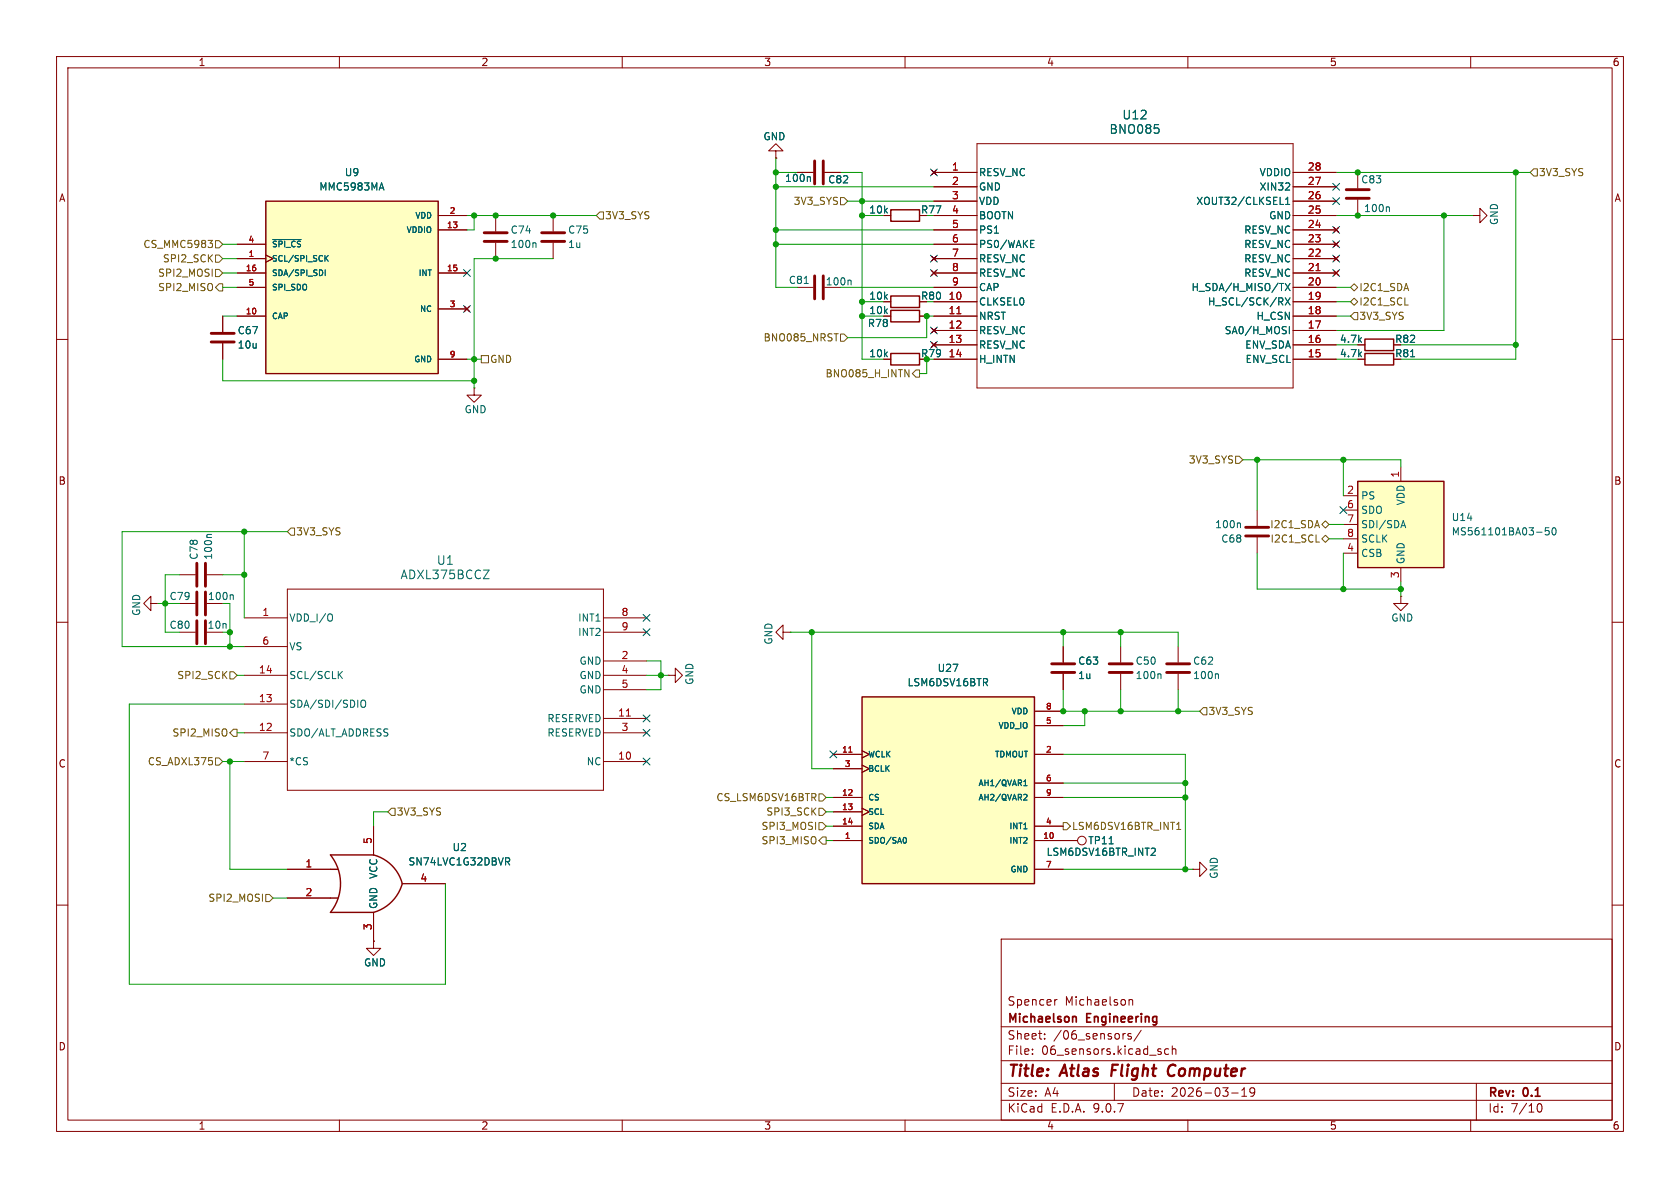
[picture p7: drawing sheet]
<svg xmlns="http://www.w3.org/2000/svg" width="297mm" height="210mm" viewBox="0 0 297 210" stroke-linecap="round" stroke-linejoin="round" font-family="sans-serif">
<g fill="none" stroke="#840000" stroke-width=".18">
<path d="M10 10h277v190h-277zM12 12h273v186h-273zM60 10v2M110 10v2M160 10v2M210 10v2M260 10v2M156.2 38.1h1.3M164.7 30.1l.8 .8M165.1 30.5h7.6M165.1 33h7.6M165.1 35.6h7.6"/>
<path d="M165.1 38.1h7.6M165.5 30.1l-.8 .8M172.7 25.4h55.9v43.2h-55.9zM228.6 30.5h7.6M228.6 33h7.6M228.6 35.6h7.6M228.6 38.1h7.6M240 30.5v2.8M240 35.3v2.8M156.2 53.3h1.3M156.2 55.9h1.3M162.6 55.9h1.2"/>
<path d="M164.7 45.3l.8 .8M164.7 47.9l.8 .7M164.7 58l.8 .8M165.1 53.3h7.6M165.1 40.6h7.6M165.1 43.2h7.6M165.1 45.7h7.6M165.1 48.3h7.6M165.1 50.8h7.6M165.1 55.9h7.6M165.1 58.4h7.6M165.5 45.3l-.8 .8"/>
<path d="M165.5 47.9l-.8 .7M165.5 58l-.8 .8M228.6 53.3h7.6M228.6 40.6h7.6M228.6 43.2h7.6M228.6 45.7h7.6M228.6 48.3h7.6M228.6 50.8h7.6M228.6 55.9h7.6M228.6 58.4h7.6M235.8 40.3l.8 .7M235.8 42.8l.8 .8"/>
<path d="M235.8 45.3l.8 .8M235.8 47.9l.8 .7M236.6 40.3l-.8 .7M236.6 42.8l-.8 .8M236.6 45.3l-.8 .8M236.6 47.9l-.8 .7M10 60h2M156.2 63.5h1.3M164.7 60.6l.8 .7M165.1 61h7.6M165.1 63.5h7.6M165.5 60.6l-.8 .7"/>
<path d="M228.6 61h7.6M228.6 63.5h7.6M240 63.5h1.3M285 60h2M222.2 90.2v2.8M222.2 95v2.8M10 110h2M118.1 119.4h1.3v-1.3l1.2 1.3-1.2 1.3v-1.3M118.1 119.4h.1M138.4 111.8v-1.3l-1.2 1.3 1.2 1.2v-1.2h1.3M139.7 111.8h.1M188 114.3v2.8"/>
<path d="M188 119.1v2.8M208.3 114.3v2.8M208.3 119.1v2.8M247.6 105.4v1.3h1.3l-1.3 1.3-1.2-1.3h1.2M247.6 105.4h.1M285 110h2M10 160h2M66 166.4v1.2h1.3l-1.3 1.3-1.2-1.3h1.2M66 166.4h.1M177 166h108v32h-108zM186.9 176.7l-.3 .1-.1 .2M199.6 176.8l.2-.1 .4 .1v.9"/>
<path d="M199.6 176.7v1M285 160h2M60 198v2M110 198v2M160 198v2M177 194.5h108M177 191.5h108M177 187.5h108M177 181.5h108M182.5 186.3v.1M182.5 185.5v.1M184.7 183.6v.1"/>
<path d="M184.7 182.8v.1M197 191.5v3M198.8 182.7h.2M200 182.8l-.4-.1-.2 .2 .1 .2 .5 .2v.3h-.6M201.7 182.1l-1.2 2M206.6 185.5l-.4-.1-.3 .3v.4l.1 .2h.6M207.2 185.5l.3-.1 .3 .1 .1 .9M207.2 184.9v1.5M210 198v2M217.7 193.2h1.2M219.5 193.8h.9M219.5 192.7l.5-.4v1.5"/>
<path d="M221 192.4v.5l.1 .3h.4l.3-.3M221.7 192.4a.99 .99 0 0 1-.3 1.4h-.3M260 198v2M261 191.5v6.5M271.7 195.7l.2-.5 .2-.1a.81 .81 0 0 1 .6 .6 .81 .81 0 0 1-.3 .8h-.4l-.3-.5"/>
</g>
<path d="M196.7 188.2l-.3 2M207.5 188.2a1.13 1.13 0 0 0-1 .7 1.13 1.13 0 0 0 .2 1.2l.3 .1 .5-.1" fill="none" stroke="#840000" stroke-width=".4"/>
<path d="M189.8 179.7l.4 .1 .1 .1v.8" fill="none" stroke="#840000" stroke-width=".3"/>
<path d="M238 33.5h4.1M238 35.1h4.1M220.2 94.7h4.1M220.2 93.2h4.1M185.9 117.3h4.1M185.9 118.9h4.1M206.2 117.3h4.1M206.2 118.9h4.1" fill="none" stroke="#840000" stroke-width=".51"/>
<path d="M157.5 37.1h5.1v2h-5.1zM157.5 52.3h5.1v2.1h-5.1zM157.5 54.9h5.1v2h-5.1zM157.5 62.5h5.1v2h-5.1zM241.3 62.5h5.1v2h-5.1z" fill="none" stroke="#840000" stroke-width=".25"/>
<g fill="none" stroke="#006464" stroke-width=".18">
<path d="M204.8 22.8v.6M226.3 36.1h.6M227.3 36.1h.7M227.3 35.2l.3-.3v1.2M245.5 36.6l.1 .1v.7M182.2 43.1h.4M182.2 43.8h.6M182.2 42.5h.6M227.2 50.1l.9 1.3M227.2 52.6l.9 1.3M227.9 57.7v1.3M228.1 50.1l-.9 1.3"/>
<path d="M228.1 52.6l-.9 1.3M249.4 63.1h.7M219.1 92.4l.2 .2v.7M215.2 119.1l.2 .2v.7"/>
</g>
<path d="M169.2 55.5h.7M232.7 47.8h.7" fill="none" stroke="#a90000" stroke-width=".18"/>
<path d="M240 85.1h15.3v15.2h-15.3z" fill="#ffffc2"/>
<path d="M240 85.1h15.3v15.2h-15.3z" fill="none" stroke="#840000" stroke-width=".25"/>
<g fill="none" stroke="#840000" stroke-width=".18">
<path d="M137.2 26.7h1.2l-1.2-1.3-1.3 1.3h1.3v1.2M137.2 27.9h.1M260.3 38.1h1.3v-1.3l1.3 1.3-1.3 1.3v-1.3M260.3 38.1h.1M237.5 87.6h2.5M237.5 90.2h2.5M237.5 92.7h2.5M237.5 95.3h2.5M237.5 97.8h2.5M247.6 82.6v2.5M198.1 114.3v2.8M198.1 119.1v2.8"/>
<path d="M247.6 100.3v2.6M210.8 153.7h1.3v-1.3l1.3 1.3-1.3 1.2v-1.2M210.8 153.7h.1"/>
</g>
<path d="M247.8 92.9h.6M248.1 92l.4 1.3M271.6 94.1h1M273.8 93.3h-.6v.6l.1-.1h.5l.1 .2-.1 .4-.2 .2-.4-.2M274.5 93.4l.2-.1a.68 .68 0 0 1 .4 .6 .68 .68 0 0 1-.4 .7l-.2-.2-.1-.3zM205.1 119.1l.1 .2v.7" fill="none" stroke="#006464" stroke-width=".18"/>
<path d="M196.1 117.3h4.1M196.1 118.9h4.1" fill="none" stroke="#840000" stroke-width=".51"/>
<path d="M152.4 123.2h30.5v33h-30.5z" fill="#ffffc2"/>
<path d="M241.3 59.9h5.1v2.1h-5.1zM152.4 123.2h30.5v33h-30.5z" fill="none" stroke="#840000" stroke-width=".25"/>
<g fill="none" stroke="#840000" stroke-width=".18">
<path d="M240 61h1.3M147.3 133.4h5.1M147.3 135.9h5.1M152.4 132.7l1.3 .7-1.3 .6M152.4 135.3l1.3 .6-1.3 .6M182.9 133.4h5.1M182.9 125.7h5.1M182.9 128.3h5.1M182.9 138.4h5.1M147.3 141h5.1M147.3 143.5h5.1M147.3 146.1h5.1"/>
<path d="M147.3 148.6h5.1M152.4 142.9l1.3 .6-1.3 .6M182.9 141h5.1M182.9 146.1h5.1M182.9 148.6h7.6M182.9 153.7h5.1"/>
<circle cx="191.3" cy="148.6" r=".76"/>
</g>
<path d="M150.1 133h.5" fill="none" stroke="#a90000" stroke-width=".18"/>
<path d="M181 138.9h.6M181 138.2l.3-.3v1M159.9 148a.54 .54 0 0 1 .4 .5 .54 .54 0 0 1-.4 .6M181.1 140.4l.4 .1 .1 .2-.7 .7h.7M196.1 149.2h.7M204 149.9l.3 .3-.1 .3-.7 .7h.8" fill="none" stroke="#006464" stroke-width=".18"/>
<g fill="#ffffc2">
<path d="M58.4 153.7h1.3z"/>
<path d="M58.4 158.8h1.3z"/>
</g>
<path d="M58.4 151.1h7.6M58.4 161.3h7.6" fill="none" stroke="#ffffc2" stroke-width=".18"/>
<path d="M58.4 151.1h7.6a7.1 7.1 0 0 1 5.1 5.1 7.4 7.4 0 0 1-5.1 5.1h-7.6a8.1 8.1 0 0 0 0-10.2zM58.4 153.7h1.3M58.4 158.8h1.3" fill="none" stroke="#840000" stroke-width=".25"/>
<g fill="none" stroke="#840000" stroke-width=".18">
<path d="M97.8 38.1v2.8M97.8 42.9v2.8M83.8 68.6v1.3h1.3l-1.3 1.2-1.3-1.2h1.3M83.8 68.6h.1M43.2 109.2h7.6M43.2 114.3h7.6M43.2 119.4h7.6M50.8 104.1h55.9v35.6h-55.9zM106.7 109.2h7.6M106.7 119.4h7.6M106.7 111.8h7.6M106.7 116.8h7.6"/>
<path d="M43.2 124.5h7.6M43.2 129.5h7.6M43.2 134.6h7.6M106.7 129.5h7.6M106.7 134.6h7.6M106.7 121.9h7.6M106.7 127h7.6M50.8 153.7h7.6M50.8 158.8h7.6M66 146.1v5M71.1 156.2h7.6M66 161.3v5.1"/>
</g>
<path d="M58.6 108.6a.9 .9 0 0 1 0 1.1M60 119.2l.5 .8M60.5 118.7l-.7 .7M85.5 100.8h1l-1 1.5h1M63.9 124l.2-.2a.43 .43 0 0 1 .5 .4v.4a.42 .42 0 0 1-.4 .5 .42 .42 0 0 1-.4-.5zM89.4 151.6h.5l.2 .3-.1 .3-.6 .1M89.7 152.3l.4 .6" fill="none" stroke="#006464" stroke-width=".18"/>
<path d="M110.7 126.6h.8" fill="none" stroke="#a90000" stroke-width=".18"/>
<path d="M95.8 41.1h4M95.8 42.7h4" fill="none" stroke="#840000" stroke-width=".51"/>
<path d="M47 35.6h30.5v30.4h-30.5z" fill="#ffffc2"/>
<path d="M47 35.6h30.5v30.4h-30.5z" fill="none" stroke="#840000" stroke-width=".25"/>
<g fill="none" stroke="#840000" stroke-width=".18">
<path d="M77.5 38.1h5M87.6 38.1v2.8M137.2 27.9h.1M141 30.5h2.8M145.8 30.5h2.8M156.2 38.1h1.3M164.7 30.1l.8 .8M165.1 38.1h7.6M165.1 30.5h7.6M165.1 33h7.6M165.1 35.6h7.6M165.5 30.1l-.8 .8"/>
<path d="M228.6 38.1h7.6M228.6 30.5h7.6M228.6 33h7.6M228.6 35.6h7.6M39.4 55.9v2.8M41.9 43.2h5.1M41.9 45.7h5.1M41.9 48.3h5.1M41.9 50.8h5.1M41.9 55.9h5.1M47 45.1l1.3 .6-1.3 .7M77.5 48.3h5"/>
<path d="M77.5 40.6h5M77.5 54.6h5M82.2 54.2l.7 .8M82.9 54.2l-.7 .8M87.6 42.9v2.8M141 50.8h2.8M156.2 55.9h1.3M156.2 53.3h1.3M162.6 55.9h1.2M164.7 45.3l.8 .8M164.7 47.9l.8 .7M164.7 58l.8 .8"/>
<path d="M165.1 43.2h7.6M165.1 45.7h7.6M165.1 48.3h7.6M165.1 50.8h7.6M165.1 55.9h7.6M165.1 40.6h7.6M165.1 53.3h7.6M165.1 58.4h7.6M165.5 45.3l-.8 .8M165.5 47.9l-.8 .7M165.5 58l-.8 .8M228.6 43.2h7.6"/>
<path d="M228.6 45.7h7.6M228.6 48.3h7.6M228.6 50.8h7.6M228.6 55.9h7.6M228.6 40.6h7.6M228.6 53.3h7.6M228.6 58.4h7.6M235.8 40.3l.8 .7M235.8 42.8l.8 .8M235.8 45.3l.8 .8M235.8 47.9l.8 .7M236.6 40.3l-.8 .7"/>
<path d="M236.6 42.8l-.8 .8M236.6 45.3l-.8 .8M236.6 47.9l-.8 .7M39.4 60.7v2.8M77.5 63.5h5M156.2 63.5h1.3M164.7 60.6l.8 .7M165.1 63.5h7.6M165.1 61h7.6M165.5 60.6l-.8 .7M228.6 63.5h7.6M228.6 61h7.6"/>
<path d="M240 63.5h1.3M240 61h1.3M26.7 106.7v-1.3l-1.3 1.3 1.3 1.3v-1.3h1.2M27.9 106.7h.1M31.7 111.8h2.8M31.7 106.7h2.8M31.7 101.6h2.8M36.6 101.6h2.8M188 114.3v2.8M188 119.1v2.8M147.3 133.4h5.1M147.3 135.9h5.1"/>
<path d="M152.4 132.7l1.3 .7-1.3 .6M152.4 135.3l1.3 .6-1.3 .6M182.9 133.4h5.1M182.9 125.7h5.1M182.9 128.3h5.1M182.9 138.4h5.1M50.8 153.7h7.6M50.8 158.8h7.6M66 146.1v5M71.1 156.2h7.6M147.3 148.6h5.1M147.3 141h5.1"/>
<path d="M147.3 143.5h5.1M147.3 146.1h5.1M152.4 142.9l1.3 .6-1.3 .6M182.9 148.6h7.6M182.9 141h5.1M182.9 146.1h5.1M182.9 153.7h5.1M66 166.4h.1M66 161.3v5.1"/>
</g>
<g fill="none" stroke="#006464" stroke-width=".18">
<path d="M67.2 33.2h.6M67.5 32.3l.4 1.3M143.1 31.2l.2 .2v.7M204.8 22.8v.6M226.3 36.1h.6M227.3 36.1h.7M227.3 35.2l.3-.3v1.2M48.2 42.3h5M57.5 47.7v1M57.6 45.6l.4 .6M58 45.2l-.6 .5M94.6 42.9l.2 .2v.7"/>
<path d="M142.2 50.1h.7M150.3 49.5l.2 .2v.7M182.2 43.1h.4M182.2 43.8h.6M182.2 42.5h.6M227.2 50.1l.9 1.3M227.2 52.6l.9 1.3M227.9 57.7v1.3M228.1 50.1l-.9 1.3M228.1 52.6l-.9 1.3M249.4 63.1h.7M37.4 94.5h-.7l-.1 .2"/>
<path d="M41.1 105.1l.1 .2v.7M181 138.9h.6M181 138.2l.3-.3v1M89.4 151.6h.5l.2 .3-.1 .3-.6 .1M89.7 152.3l.4 .6M159.9 148a.54 .54 0 0 1 .4 .5 .54 .54 0 0 1-.4 .6M181.1 140.4l.4 .1 .1 .2-.7 .7h.7M196.1 149.2h.7M204 149.9l.3 .3-.1 .3-.7 .7h.8"/>
</g>
<g fill="none" stroke="#840000" stroke-width=".51">
<path d="M144 28.4v4.1M145.5 28.4v4.1M37.3 58.9h4.1M85.6 41.1h4.1M85.6 42.7h4.1M144 48.8v4M145.5 48.8v4M37.3 60.5h4.1M34.8 99.6v4M36.3 99.6v4M34.8 104.6v4.1M34.8 109.7v4.1"/>
<path d="M36.3 104.6v4.1M36.3 109.7v4.1"/>
</g>
<g fill="none" stroke="#725600" stroke-width=".18">
<path d="M106 37.5h.7v1.2h-.7l-.6-.6zM148.6 34.9h.6l.7 .7-.7 .6h-.6zM271.1 29.8h.7v1.3h-.7l-.6-.6zM36.8 42.5h.8l-.5 .5M37.3 43l.3 .2v.3l-.3 .3M38.1 42.5h.6l.7 .7-.7 .6h-.6zM38.1 45.1h.6l.7 .6-.7 .7h-.6zM38.1 47.6h.6l.7 .7-.7 .6h-.6zM38.7 50.2h.7v1.2h-.7l-.6-.6zM147.5 59h.7M148.6 59.1h.6l.7 .6-.7 .6h-.6zM238.8 53.3l.6-.6 .6 .6-.6 .7z"/>
<path d="M238.8 50.8l.6-.6 .6 .6-.6 .6zM239.4 55.2h.6v1.3h-.6l-.6-.6zM248.4 53.9h.6M85.1 62.9h1.3v1.2h-1.3zM160 65.3l.7 1.3v-1.3M161.9 65.4h.7v1.3h-.7l-.6-.7zM51.4 93.3h.7v1.3h-.7l-.6-.6zM218.4 80.6h.7l.6 .7-.6 .6h-.7zM232.7 95.8h.6M233.7 95.3l.6-.7 .6 .7-.6 .6zM233.7 92.7l.6-.6 .6 .6-.6 .6zM40.6 118.7h.7l.6 .7-.6 .6h-.7z"/>
<path d="M38.1 134h.6l.7 .6-.7 .7h-.6zM41.3 128.9h.6v1.3h-.6l-.7-.7zM212.7 125.1h.7v1.3h-.7l-.6-.7zM47 158.1h.6l.7 .7-.7 .6h-.6zM68.6 143.5l.6-.6h.6v1.2h-.6zM144.8 140.3h.6l.6 .7-.6 .6h-.6zM144.8 145.4h.6l.6 .7-.6 .6h-.6zM144.8 142.9h.6l.6 .6-.6 .6h-.6zM145.4 148h.6v1.2h-.6l-.6-.6zM188 145.4h.6l.6 .7-.6 .6h-.6zM208 146.6h.8M208.3 145.5l.1-.1v1.2"/>
</g>
<g fill="none" stroke="#009600" stroke-width=".18">
<path d="M82.5 38.1h22.9M83.8 38.1v2.5h-1.3M137.2 30.5h3.8M137.2 27.9v22.9h3.8M137.2 33h27.9M148.6 30.5h3.8v33h3.8M149.9 35.6h15.2M152.4 38.1h3.8M236.2 38.1h24.1M236.2 30.5h34.3M255.3 38.1v20.3h-19.1M268 30.5v33h-20.4"/>
<path d="M39.4 55.9h2.5M39.4 43.2h2.5M39.4 50.8h2.5M39.4 48.3h2.5M39.4 45.7h2.5M97.8 45.7h-14v22.9M137.2 43.2h27.9M137.2 40.6h27.9M148.6 50.8h16.5M152.4 55.9h3.8M152.4 53.3h3.8M165.1 55.9h-1.3v3.8h-13.9"/>
<path d="M236.2 55.9h2.6M236.2 50.8h2.6M236.2 53.3h2.6M39.4 63.5v3.8h44.4M82.5 63.5h2.6M163.8 63.5v2.5h-1.2M236.2 63.5h3.8M236.2 61h3.8M247.6 61h20.4M43.2 94v15.2M50.8 94h-29.2v20.3h21.6M219.7 81.3h27.9v1.3"/>
<path d="M222.2 97.8v6.3h25.4M222.2 81.3v8.9M234.9 92.7h2.6M234.9 95.3h2.6M237.5 81.3v6.3M237.5 97.8v6.3M27.9 106.7h3.8M31.7 101.6h-2.5v10.2h2.5M39.4 111.8h1.2M39.4 101.6h3.8M40.6 106.7v7.6M41.9 119.4h1.3"/>
<path d="M114.3 119.4h3.8M114.3 116.8h2.5v5.1h-2.5M139.7 111.8h68.6v2.5M143.5 111.8v24.1h3.8M188 111.8v2.5M198.1 111.8v2.5M247.6 102.9v2.5M39.4 134.6h3.8M40.6 134.6v19.1h10.2M41.9 129.5h1.3M43.2 124.5h-20.3v49.5h55.8v-17.8M188 133.4h21.5v20.3"/>
<path d="M188 121.9v3.8h24.1M188 138.4h21.5M191.8 125.7v2.6h-3.8M198.1 121.9v3.8M208.3 121.9v3.8M48.3 158.8h2.5M68.6 143.5h-2.6v2.6M146 141h1.3M146 143.5h1.3M146 148.6h1.3M146 146.1h1.3M188 153.7h22.8"/>
<path d="M188 141h21.5"/>
</g>
<g fill="none" stroke="#000084" stroke-width=".18">
<path d="M164.5 29.9l1.2 1.2M165.7 29.9l-1.2 1.2M235.6 32.4l1.2 1.2M235.6 35l1.2 1.2M236.8 32.4l-1.2 1.2M236.8 35l-1.2 1.2M81.9 47.7l1.3 1.2M81.9 54l1.3 1.2M83.2 47.7l-1.3 1.2M83.2 54l-1.3 1.2M164.5 45.1l1.2 1.2M164.5 57.8l1.2 1.2"/>
<path d="M164.5 47.7l1.2 1.2M165.7 57.8l-1.2 1.2M165.7 45.1l-1.2 1.2M165.7 47.7l-1.2 1.2M235.6 42.6l1.2 1.2M235.6 47.7l1.2 1.2M235.6 45.1l1.2 1.2M235.6 40l1.2 1.2M236.8 42.6l-1.2 1.2M236.8 47.7l-1.2 1.2M236.8 45.1l-1.2 1.2M236.8 40l-1.2 1.2"/>
<path d="M164.5 60.4l1.2 1.2M165.7 60.4l-1.2 1.2M236.9 89.6l1.2 1.2M238.1 89.6l-1.2 1.2M113.7 111.2l1.2 1.2M113.7 108.6l1.2 1.2M114.9 111.2l-1.2 1.2M114.9 108.6l-1.2 1.2M113.7 128.9l1.2 1.2M113.7 134l1.2 1.2M113.7 126.4l1.2 1.2M114.9 128.9l-1.2 1.2"/>
<path d="M114.9 134l-1.2 1.2M114.9 126.4l-1.2 1.2M146.7 132.7l1.2 1.3M147.9 132.7l-1.2 1.3"/>
</g>
<path d="M169.2 55.5h.7M232.7 47.8h.7M150.1 133h.5" fill="none" stroke="#a90000" stroke-width=".18"/>
<g fill="#009600" stroke="#009600" stroke-width=".18">
<circle cx="163.8" cy="55.9" r=".46"/>
<circle cx="198.1" cy="111.8" r=".46"/>
<circle cx="255.3" cy="38.1" r=".46"/>
<circle cx="268" cy="30.5" r=".46"/>
<circle cx="240" cy="38.1" r=".46"/>
<circle cx="240" cy="30.5" r=".46"/>
<circle cx="268" cy="61" r=".46"/>
<circle cx="208.3" cy="125.7" r=".46"/>
<circle cx="209.5" cy="138.4" r=".46"/>
<circle cx="209.5" cy="141" r=".46"/>
<circle cx="198.1" cy="125.7" r=".46"/>
<circle cx="209.5" cy="153.7" r=".46"/>
<circle cx="237.5" cy="81.3" r=".46"/>
<circle cx="247.6" cy="104.1" r=".46"/>
<circle cx="237.5" cy="104.1" r=".46"/>
<circle cx="222.2" cy="81.3" r=".46"/>
<circle cx="191.8" cy="125.7" r=".46"/>
<circle cx="188" cy="111.8" r=".46"/>
<circle cx="188" cy="125.7" r=".46"/>
<circle cx="152.4" cy="53.3" r=".46"/>
<circle cx="152.4" cy="55.9" r=".46"/>
<circle cx="116.8" cy="119.4" r=".46"/>
<circle cx="143.5" cy="111.8" r=".46"/>
<circle cx="40.6" cy="114.3" r=".46"/>
<circle cx="40.6" cy="134.6" r=".46"/>
<circle cx="40.6" cy="111.8" r=".46"/>
<circle cx="83.8" cy="63.5" r=".46"/>
<circle cx="83.8" cy="67.3" r=".46"/>
<circle cx="43.2" cy="101.6" r=".46"/>
<circle cx="43.2" cy="94" r=".46"/>
<circle cx="29.2" cy="106.7" r=".46"/>
<circle cx="87.6" cy="38.1" r=".46"/>
<circle cx="83.8" cy="38.1" r=".46"/>
<circle cx="152.4" cy="38.1" r=".46"/>
<circle cx="152.4" cy="35.6" r=".46"/>
<circle cx="87.6" cy="45.7" r=".46"/>
<circle cx="137.2" cy="40.6" r=".46"/>
<circle cx="137.2" cy="43.2" r=".46"/>
<circle cx="137.2" cy="33" r=".46"/>
<circle cx="137.2" cy="30.5" r=".46"/>
<circle cx="97.8" cy="38.1" r=".46"/>
</g>
<g font-size="2.8" fill="#840000">
<text x="178" y="190.9">Title:</text>
<text x="187.7" y="190.9">Atlas</text>
<text x="197.3" y="190.9">Flight</text>
<text x="208.1" y="190.9">Computer</text>
</g>
<g font-size="2.1" fill="#006464">
<text x="196" y="23.9">BNO085</text>
<text x="198.3" y="21.3">U12</text>
<text x="77.1" y="100.1">U1</text>
<text x="70.7" y="102.6">ADXL375BCCZ</text>
</g>
<g font-size="2.1" fill="#840000">
<text x="178" y="178">Spencer</text>
<text x="188.2" y="178">Michaelson</text>
<text x="178" y="184">Sheet:</text>
<text x="178" y="181.2">Michaelson</text>
<text x="186.2" y="184">/06_sensors/</text>
<text x="192.2" y="181.2">Engineering</text>
<text x="178" y="186.7">File:</text>
<text x="184.1" y="186.7">06_sensors.kicad_sch</text>
<text x="178" y="196.9">KiCad</text>
<text x="178" y="194.1">Size:</text>
<text x="184.7" y="194.1">A4</text>
<text x="185.7" y="196.9">E.D.A.</text>
<text x="193.3" y="196.9">9.0.7</text>
<text x="200" y="194.1">Date:</text>
<text x="207" y="194.1">2026-03-19</text>
<text x="263" y="194.3">Rev:</text>
<text x="263" y="196.9">Id:</text>
<text x="267.1" y="196.9">7/10</text>
<text x="269.4" y="194.3">0.1</text>
</g>
<g font-size="1.8" fill="#840000">
<text x="35" y="11.9">1</text>
<text x="85" y="11.9">2</text>
<text x="135" y="11.9">3</text>
<text x="185" y="11.9">4</text>
<text x="235" y="11.9">5</text>
<text x="285" y="11.9">6</text>
<text x="10.3" y="35.9">A</text>
<text x="285.3" y="35.9">A</text>
<text x="162.7" y="37.9">R77</text>
<text x="162.7" y="53.2">R80</text>
<text x="246.5" y="63.3">R81</text>
<text x="246.5" y="60.8">R82</text>
<text x="10.3" y="85.9">B</text>
<text x="285.3" y="85.9">B</text>
<text x="10.3" y="135.9">C</text>
<text x="285.3" y="135.9">C</text>
<text x="10.3" y="185.9">D</text>
<text x="285.3" y="185.9">D</text>
<text x="35" y="199.9">1</text>
<text x="85" y="199.9">2</text>
<text x="135" y="199.9">3</text>
<text x="185" y="199.9">4</text>
<text x="235" y="199.9">5</text>
<text x="285" y="199.9">6</text>
</g>
<g font-size="1.8" fill="#006464">
<text x="134.9" y="25">GND</text>
<text x="56.4" y="33.9">MMC5983MA</text>
<text x="60.9" y="31.3">U9</text>
<text x="138.7" y="32.4">100n</text>
<text x="146.3" y="32.6">C82</text>
<text x="173" y="31.3">RESV_NC</text>
<text x="173" y="33.9">GND</text>
<text x="222.6" y="31.3">VDDIO</text>
<text x="222.6" y="33.9">XIN32</text>
<text x="240.5" y="32.6">C83</text>
<text x="90.2" y="41.5">C74</text>
<text x="100.3" y="41.5">C75</text>
<text x="153.6" y="37.9">10k</text>
<text x="173" y="36.4">VDD</text>
<text x="173" y="39">BOOTN</text>
<text x="173" y="41.5">PS1</text>
<text x="211.4" y="36.4">XOUT32/CLKSEL1</text>
<text x="219.9" y="41.5">RESV_NC</text>
<text x="224.3" y="39">GND</text>
<text x="241.1" y="37.7">100n</text>
<text x="265" y="39.9" transform="rotate(-90 265 39.9)">GND</text>
<text x="90.2" y="44">100n</text>
<text x="100.3" y="44">1u</text>
<text x="173" y="44">PS0/WAKE</text>
<text x="173" y="46.6">RESV_NC</text>
<text x="219.9" y="44">RESV_NC</text>
<text x="219.9" y="46.6">RESV_NC</text>
<text x="139.4" y="50.4">C81</text>
<text x="145.9" y="50.6">100n</text>
<text x="153.6" y="53.2">10k</text>
<text x="173" y="49.1">RESV_NC</text>
<text x="173" y="51.7">CAP</text>
<text x="210.5" y="51.7">H_SDA/H_MISO/TX</text>
<text x="219.9" y="49.1">RESV_NC</text>
<text x="41.9" y="59.3">C67</text>
<text x="153.3" y="58">R78</text>
<text x="153.6" y="55.7">10k</text>
<text x="173" y="54.2">CLKSEL0</text>
<text x="173" y="56.7">NRST</text>
<text x="173" y="59.3">RESV_NC</text>
<text x="213.4" y="54.2">H_SCL/SCK/RX</text>
<text x="216.4" y="59.3">SA0/H_MOSI</text>
<text x="222" y="56.7">H_CSN</text>
<text x="41.9" y="61.8">10u</text>
<text x="153.6" y="63.3">10k</text>
<text x="173" y="61.8">RESV_NC</text>
<text x="173" y="64.4">H_INTN</text>
<text x="220" y="61.8">ENV_SDA</text>
<text x="220.1" y="64.4">ENV_SCL</text>
<text x="236.8" y="63.3">4.7k</text>
<text x="236.8" y="60.8">4.7k</text>
<text x="82" y="73.3">GND</text>
<text x="240.5" y="88.5">PS</text>
<text x="248.5" y="89.4" transform="rotate(-90 248.5 89.4)">VDD</text>
<text x="214.7" y="93.6">100n</text>
<text x="240.5" y="91">SDO</text>
<text x="240.5" y="93.6">SDI/SDA</text>
<text x="256.5" y="92.3">U14</text>
<text x="256.5" y="94.8">MS561101BA03-50</text>
<text x="35.2" y="99.1" transform="rotate(-90 35.2 99.1)">C78</text>
<text x="37.7" y="99.1" transform="rotate(-90 37.7 99.1)">100n</text>
<text x="215.8" y="96.1">C68</text>
<text x="240.5" y="96.1">SCLK</text>
<text x="240.5" y="98.7">CSB</text>
<text x="248.5" y="99.8" transform="rotate(-90 248.5 99.8)">GND</text>
<text x="29.9" y="106.3">C79</text>
<text x="25" y="109" transform="rotate(-90 25 109)">GND</text>
<text x="29.9" y="111.4">C80</text>
<text x="36.6" y="111.4">10n</text>
<text x="51.1" y="110.1">VDD_I/O</text>
<text x="102.1" y="110.1">INT1</text>
<text x="102.1" y="112.6">INT2</text>
<text x="245.9" y="110.1">GND</text>
<text x="51.1" y="115.2">VS</text>
<text x="102.4" y="117.7">GND</text>
<text x="136.8" y="114.1" transform="rotate(-90 136.8 114.1)">GND</text>
<text x="165.7" y="119">U27</text>
<text x="190.5" y="117.7">C63</text>
<text x="200.7" y="117.7">C50</text>
<text x="210.8" y="117.7">C62</text>
<text x="51.1" y="120.2">SCL/SCLK</text>
<text x="51.1" y="125.3">SDA/SDI/SDIO</text>
<text x="102.4" y="120.2">GND</text>
<text x="102.4" y="122.8">GND</text>
<text x="122.8" y="121.2" transform="rotate(-90 122.8 121.2)">GND</text>
<text x="160.3" y="121.5">LSM6DSV16BTR</text>
<text x="190.5" y="120.2">1u</text>
<text x="200.7" y="120.2">100n</text>
<text x="210.8" y="120.2">100n</text>
<text x="51.1" y="130.4">SDO/ALT_ADDRESS</text>
<text x="96.7" y="127.9">RESERVED</text>
<text x="96.7" y="130.4">RESERVED</text>
<text x="51.1" y="135.5">*CS</text>
<text x="103.6" y="135.5">NC</text>
<text x="192.3" y="149.5">TP11</text>
<text x="66.9" y="155.5" transform="rotate(-90 66.9 155.5)">VCC</text>
<text x="72.1" y="153.2">SN74LVC1G32DBVR</text>
<text x="79.9" y="150.7">U2</text>
<text x="184.9" y="151.5">LSM6DSV16BTR_INT2</text>
<text x="215.5" y="155.5" transform="rotate(-90 215.5 155.5)">GND</text>
<text x="66.9" y="160.8" transform="rotate(-90 66.9 160.8)">GND</text>
<text x="64.3" y="171">GND</text>
</g>
<g font-size="1.8" fill="#a90000">
<text x="168.2" y="30.2">1</text>
<text x="168.2" y="32.8">2</text>
<text x="168.2" y="35.3">3</text>
<text x="231.1" y="30.2">28</text>
<text x="231.1" y="32.8">27</text>
<text x="231.1" y="35.3">26</text>
<text x="168.2" y="37.8">4</text>
<text x="168.2" y="40.4">5</text>
<text x="231.1" y="37.8">25</text>
<text x="231.1" y="40.4">24</text>
<text x="168.2" y="42.9">6</text>
<text x="168.2" y="45.5">7</text>
<text x="231.1" y="42.9">23</text>
<text x="231.1" y="45.5">22</text>
<text x="167.6" y="53.1">10</text>
<text x="168.2" y="48">8</text>
<text x="168.2" y="50.5">9</text>
<text x="231.1" y="48">21</text>
<text x="231.1" y="50.5">20</text>
<text x="231.1" y="53.1">19</text>
<text x="167.6" y="55.6">11</text>
<text x="167.6" y="58.2">12</text>
<text x="231.1" y="55.6">18</text>
<text x="231.1" y="58.2">17</text>
<text x="167.6" y="60.7">13</text>
<text x="167.6" y="63.2">14</text>
<text x="231.1" y="60.7">16</text>
<text x="231.1" y="63.2">15</text>
<text x="238.1" y="87.4">2</text>
<text x="238.1" y="89.9">6</text>
<text x="247.4" y="84.5" transform="rotate(-90 247.4 84.5)">1</text>
<text x="238.1" y="92.5">7</text>
<text x="238.1" y="95">8</text>
<text x="238.1" y="97.5">4</text>
<text x="247.4" y="102.3" transform="rotate(-90 247.4 102.3)">3</text>
<text x="46.3" y="109">1</text>
<text x="109.8" y="109">8</text>
<text x="109.8" y="111.5">9</text>
<text x="45.7" y="119.1">14</text>
<text x="46.3" y="114">6</text>
<text x="109.8" y="116.6">2</text>
<text x="109.8" y="119.1">4</text>
<text x="45.7" y="124.2">13</text>
<text x="109.8" y="121.7">5</text>
<text x="45.7" y="129.3">12</text>
<text x="109.2" y="126.7">11</text>
<text x="109.8" y="129.3">3</text>
<text x="46.3" y="134.4">7</text>
<text x="109.2" y="134.4">10</text>
<text x="65.8" y="149.3" transform="rotate(-90 65.8 149.3)">5</text>
<text x="53.9" y="153.4">1</text>
<text x="74.2" y="156">4</text>
<text x="53.9" y="158.5">2</text>
<text x="65.8" y="164.5" transform="rotate(-90 65.8 164.5)">3</text>
</g>
<g font-size="1.8" fill="#725600">
<text x="272" y="31.3">3V3_SYS</text>
<text x="106.9" y="39">3V3_SYS</text>
<text x="140.2" y="36.4">3V3_SYS</text>
<text x="25.2" y="44">CS_MMC5983</text>
<text x="28.7" y="46.6">SPI2_SCK</text>
<text x="27.8" y="49.1">SPI2_MOSI</text>
<text x="27.8" y="51.7">SPI2_MISO</text>
<text x="240.2" y="51.7">I2C1_SDA</text>
<text x="240.2" y="56.7">3V3_SYS</text>
<text x="240.2" y="54.2">I2C1_SCL</text>
<text x="86.6" y="64.4">GND</text>
<text x="134.9" y="60.6">BNO085_NRST</text>
<text x="145.8" y="66.9">BNO085_H_INTN</text>
<text x="210.1" y="82.1">3V3_SYS</text>
<text x="52.3" y="94.8">3V3_SYS</text>
<text x="224.5" y="93.6">I2C1_SDA</text>
<text x="224.5" y="96.1">I2C1_SCL</text>
<text x="31.2" y="120.2">SPI2_SCK</text>
<text x="30.4" y="130.4">SPI2_MISO</text>
<text x="213.6" y="126.6">3V3_SYS</text>
<text x="26" y="135.5">CS_ADXL375</text>
<text x="126.5" y="141.8">CS_LSM6DSV16BTR</text>
<text x="70" y="144.4">3V3_SYS</text>
<text x="134.5" y="146.9">SPI3_MOSI</text>
<text x="134.5" y="149.5">SPI3_MISO</text>
<text x="135.4" y="144.4">SPI3_SCK</text>
<text x="189.4" y="146.9">LSM6DSV16BTR_INT1</text>
<text x="36.7" y="159.6">SPI2_MOSI</text>
</g>
<g font-size="1.8" fill="#009600">
<text x="162.7" y="63.3">R79</text>
<text x="36.7" y="106.3">100n</text>
</g>
<g font-size="1.4" fill="#006464">
<text x="71.7" y="41.4">VDDIO</text>
<text x="73.3" y="38.8">VDD</text>
<text x="48" y="43.9">~{SPI_CS}</text>
<text x="48" y="46.5">SCL/SPI_SCK</text>
<text x="48" y="49">SDA/SPI_SDI</text>
<text x="48" y="51.5">SPI_SDO</text>
<text x="73.9" y="49">INT</text>
<text x="48" y="56.6">CAP</text>
<text x="74.1" y="55.3">NC</text>
<text x="73.1" y="64.2">GND</text>
<text x="176.4" y="129">VDD_IO</text>
<text x="178.7" y="126.5">VDD</text>
<text x="153.4" y="134.1">WCLK</text>
<text x="153.4" y="136.6">BCLK</text>
<text x="175.8" y="134.1">TDMOUT</text>
<text x="153.4" y="141.7">CS</text>
<text x="172.9" y="139.2">AH1/QVAR1</text>
<text x="172.9" y="141.7">AH2/QVAR2</text>
<text x="153.4" y="144.2">SCL</text>
<text x="153.4" y="146.8">SDA</text>
<text x="153.4" y="149.3">SDO/SA0</text>
<text x="178.3" y="146.8">INT1</text>
<text x="178.3" y="149.3">INT2</text>
<text x="178.5" y="154.4">GND</text>
</g>
<g font-size="1.4" fill="#a90000">
<text x="78.9" y="40.4">13</text>
<text x="79.4" y="37.8">2</text>
<text x="43.8" y="42.9">4</text>
<text x="43.8" y="45.5">1</text>
<text x="43.4" y="48">16</text>
<text x="43.8" y="50.5">5</text>
<text x="78.9" y="48">15</text>
<text x="43.4" y="55.6">10</text>
<text x="79.4" y="54.4">3</text>
<text x="79.4" y="63.2">9</text>
<text x="184.8" y="125.5">8</text>
<text x="184.8" y="128">5</text>
<text x="148.8" y="133.1">11</text>
<text x="149.2" y="135.6">3</text>
<text x="184.8" y="133.1">2</text>
<text x="148.8" y="140.7">12</text>
<text x="148.8" y="143.3">13</text>
<text x="184.8" y="138.2">6</text>
<text x="184.8" y="140.7">9</text>
<text x="148.8" y="145.8">14</text>
<text x="149.2" y="148.3">1</text>
<text x="184.3" y="148.3">10</text>
<text x="184.8" y="145.8">4</text>
<text x="184.8" y="153.4">7</text>
</g>
</svg>
